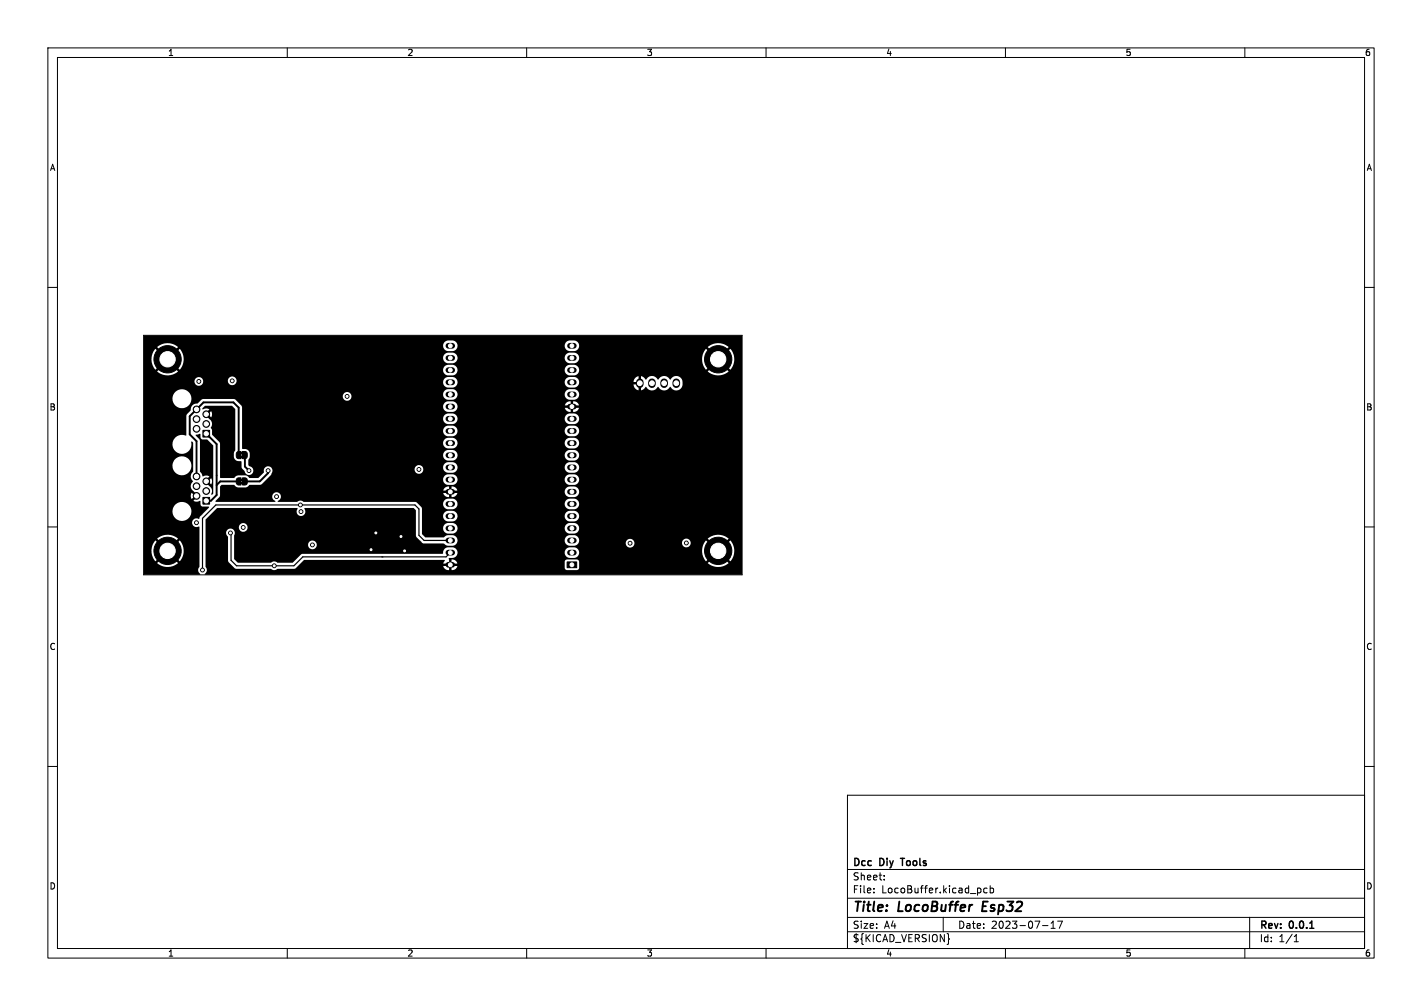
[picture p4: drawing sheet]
<svg xmlns="http://www.w3.org/2000/svg" width="297mm" height="210mm" viewBox="0 0 297 210" stroke-linecap="round" stroke-linejoin="round" font-family="sans-serif">
<g fill="none" stroke="#000" stroke-width=".21">
<path d="M10 10h277v190h-277zM12 12h273v186h-273zM60 10v2M110 10v2M160 10v2M210 10v2M260 10v2M10 60h2M285 60h2M30 70h125v50h-125zM10 110h2M285 110h2"/>
<path d="M10 160h2M285 160h2M177 166h108v32h-108zM60 198v2M110 198v2M160 198v2M177 194.5h108M177 191.5h108M177 187.5h108M177 181.5h108M182.5 186.3v.1M182.5 185.5v.1"/>
<path d="M184.7 183.6v.1M184.7 182.8v.1M197 191.5v3M198.1 195.8l.2 .2-.2 .2M204.8 185.5v.8M206.2 185.5l-.5-.1-.2 .3 .1 .6h.6M206.8 185.5l.4-.1 .3 .3-.1 .6h-.6M206.8 184.9v1.5M210 198v2M217.7 193.2h1.2M219.5 193.8h.9M219.5 192.7l.5-.4v1.5"/>
<path d="M220.9 192.3h1l-.7 1.5M260 198v2M261 191.5v6.5M270.3 196.6h.9M270.3 195.5l.4-.4v1.5"/>
</g>
<path d="M188.1 179.2h.8M273.6 193.8h.8" fill="none" stroke="#000" stroke-width=".3"/>
<path d="M43.1 90.5l2.2 2.2v10.6l-1.3 1.2h-.9M49.9 95v-9.9l-1.2-1.1h-6.2l-2.9 2.9v3.8l1.4 1.4v7.4M51.2 95v2.4l.8 .9M56 98.3v.5l-1.7 1.7h-3.1M49.9 100.5h-3.9l-.7 .7M205.4 188.2l-.3 2h1" fill="none" stroke="#000" stroke-width=".4"/>
<path d="M30 70.1h125l-.1 49.9h-112l-.1-.3a.95 .95 0 0 0 .1-1.4v-7h4.3l.4 .8v5l1.4 1.5 .4 .1 7.3 .1a.98 .98 0 0 0 1.3-.1h3.5l2.1-1.8h29.2l.1 .1-.3 .6 1 .1 .1 .4-1.1 .1v.1l.4 .5 .5 .2h.3v-.6l.1-.1h.4v.7l.6-.1 .5-.3h22.5l.4 .4h2.2l.3-.1 .2-.3v-1.4l-.5-.4-2.3 .1-.3 .3v1.4h-22.5l.1-.4-1.1-.1 .1-.4 1-.1a1.11 1.11 0 0 0-1.2-.8v.7h-.4l-.2-.9 1-.1a1.12 1.12 0 0 0 .9-1.2h22.3l.2 .6 .3 .3a1.82 1.82 0 0 0 1.5 .3 1.12 1.12 0 0 0 1-1.5h25.7l.2 1.1 .7 1.1 1.1-1.2 .4 .3-1.2 1.3a3.4 3.4 0 0 0 4.4 0l-1.2-1.2v-.2l.4-.2 1.1 1.2a3.3 3.3 0 0 0 0-4.4l-1.1 1.2-.4-.2v-.2l1.2-1.2a3.4 3.4 0 0 0-4.4 0l1.2 1.3-.4 .3-1.1-1.2-.7 1.1-.2 1.1h-25.7a1.13 1.13 0 0 0-.9-.7h-1.2l-.4 .1-.4 .5-.1 .4h-22.3a1.1 1.1 0 0 0-1-1h-1.2a1.3 1.3 0 0 0-.9 1.3h-29.4l-2 1.9-3.2-.1a.98 .98 0 0 0-1.3 .1h-7l-.7-.8v-2.9h15.4a.91 .91 0 0 0 1.4 .8 .91 .91 0 0 0 .1-1.6 .91 .91 0 0 0-1.4 .6l-.1 .2h-15.4v-2.1a.91 .91 0 0 0-.5-1.3 .91 .91 0 0 0-1.2 .9h-4.3v-1.2h7v.2a.91 .91 0 0 0 1.5 .5 .91 .91 0 0 0-.2-1.5 .91 .91 0 0 0-1.3 .8h-7v-1.6l2.5-2.5 16.7 .1a1 1 0 0 0 0 1.2 1 1 0 0 0 1.2 .3 1.25 1.25 0 0 0 .3-1.5l22.7-.1 .6 .5v5.3l.1 .4 1.4 1.2 4.3 .1 .3 .2a1.82 1.82 0 0 0 1.5 .2 1.1 1.1 0 0 0 1.1-1.1h22.3l.2 .6 .3 .3a1.82 1.82 0 0 0 1.5 .2l.6-.1 .3-.4h9.9v.2a.91 .91 0 0 0 1 .7 .91 .91 0 0 0 .8-.9h9.9l.1 .1a.91 .91 0 0 0 1.4 .6 .91 .91 0 0 0-.1-1.6 .91 .91 0 0 0-1.4 .9h-9.9v-.2a.91 .91 0 0 0-1-.7 .91 .91 0 0 0-.8 .9h-9.9l.1-.1a1.11 1.11 0 0 0-.9-1.6h-1.2l-.4 .2-.4 .5-.1 .4h-22.3l-.1-.3a1.11 1.11 0 0 0-.9-.8h-1.2l-.7 .5h-3.8l-.8-.7v-1.3h4.4a1.11 1.11 0 0 0 1 1.2h1.2a1.1 1.1 0 0 0 .9-1.2h22.3l.2 .6 .3 .4a1.82 1.82 0 0 0 1.5 .2 1.11 1.11 0 0 0 1.1-1.1 1.11 1.11 0 0 0-1-1.1h-1.2l-.4 .1-.4 .5-.1 .4h-22.3a1.1 1.1 0 0 0-1-1h-1.2l-.4 .1-.4 .5-.1 .4h-4.4v-2.5h4.4a1.11 1.11 0 0 0 1 1.2l1.2-.1a1.1 1.1 0 0 0 .9-1.1h22.3l.2 .6 .3 .3a1.82 1.82 0 0 0 1.5 .3 1.11 1.11 0 0 0 1.1-1.1 1.11 1.11 0 0 0-1-1.2l-1.2 .1-.4 .1-.4 .5-.1 .4h-22.3a1.1 1.1 0 0 0-1-1.1l-1.2 .1-.4 .1-.4 .5-.1 .4h-4.4v-1.6l-.8-.9h5.2v.2a1.12 1.12 0 0 0 1 .9h1.2a1.12 1.12 0 0 0 .9-1.1h22.3v.2a1.12 1.12 0 0 0 1 .9h1.2a1.11 1.11 0 0 0 .9-1.1 1.11 1.11 0 0 0-1-1.1h-1.2l-.4 .2-.4 .4-.1 .5h-22.3a1.1 1.1 0 0 0-1-1.1h-1.2l-.4 .2-.4 .4-.1 .5h-5.2l-.6-.4h-23.3a.98 .98 0 0 0-1.4 0h-3.9l-.1-.2a.95 .95 0 0 0 .5-1.4 .95 .95 0 0 0-1.6 0 .95 .95 0 0 0 .6 1.4l-.1 .2h-12.2l-.2-.2 .9-.9 .1-1.3h47.5l.1 .5h-1l.1 .3 .4 .5 .7 .1v-.7h.4l.1 .7a1.12 1.12 0 0 0 1.2-.9h-.9l-.2-.3h23.5l.2 .6 .3 .3a1.82 1.82 0 0 0 1.5 .3 1.11 1.11 0 0 0 1.1-1.1 1.11 1.11 0 0 0-1-1.1h-1.2l-.4 .1-.4 .5-.1 .4h-23.5l.2-.2h.9a1.11 1.11 0 0 0-1.2-.8v.6l-.1 .1-.4-.1v-.6h-.2a1.1 1.1 0 0 0-1 .8h-46.6v-.8l.3-.4h2.6l.7 .5h1.8l.7-.5h2.4l1.2-1.1h36.8l.2 .6 .3 .3a1.82 1.82 0 0 0 1.5 .2 1.11 1.11 0 0 0 1.1-1.1h22.3l.2 .6 .3 .3a1.82 1.82 0 0 0 1.5 .2 1.11 1.11 0 0 0 1.1-1.1 1.11 1.11 0 0 0-1-1.1h-1.2l-.4 .2-.4 .5-.1 .4h-22.3a1.1 1.1 0 0 0-1-1.1h-1.2l-.4 .2-.4 .5-.1 .4h-36.8l.9-1 .3-.7v-.4h29.7a.91 .91 0 0 0 1.1 .9 .91 .91 0 0 0 .6-1.4h4.2l.2 .6 .3 .4a1.82 1.82 0 0 0 1.5 .2 1.1 1.1 0 0 0 1.1-1.2h22.3l.2 .6 .3 .4a1.82 1.82 0 0 0 1.5 .2 1.11 1.11 0 0 0 1.1-1.1 1.11 1.11 0 0 0-1-1.1h-1.2l-.4 .1-.4 .5-.1 .4h-22.3a1.1 1.1 0 0 0-1-1h-1.2l-.4 .1-.4 .5-.1 .4h-4.2a.91 .91 0 0 0-1-.4 .91 .91 0 0 0-.7 .9h-29.7l-.1-.1a.95 .95 0 0 0-1.2-.5 .95 .95 0 0 0-.5 1.2l-1.2 1.2h-1.8l-.5-.5-.4-.1-1.6 .1-.7 .5h-2.9l-.1-7.3-1.6-1.7v-1.1l-.3-.5a1.2 1.2 0 0 0-.3-1.7l-.4-.6 .3-.2 .5 .4 .2-.6-.2-.7-.5 .5-.3-.3 .4-.6a1.53 1.53 0 0 0-1.4 0v-.1l.6-.6h5.5l.7 .7v8.6l-.2 .5-.1 .8a1.01 1.01 0 0 0 1 1h.6l.1 1.3 .6 .7a.93 .93 0 0 0 .9 .9 .93 .93 0 0 0 .9-.9 .93 .93 0 0 0-.8-1l-.2-.2v-1.1l.2-.4 .1-.6h40.3a1.11 1.11 0 0 0 1 1.2l1.2-.1a1.1 1.1 0 0 0 .9-1.1h22.3l.2 .6 .3 .3a1.82 1.82 0 0 0 1.5 .3 1.11 1.11 0 0 0 1.1-1.1 1.11 1.11 0 0 0-1-1.2l-1.2 .1-.4 .1-.4 .5-.1 .4h-22.3a1.1 1.1 0 0 0-1-1.1l-1.2 .1-.4 .1-.4 .5-.1 .4h-40.3v-.3a1.01 1.01 0 0 0-1-1h-.6v-1.2h41.9a1.11 1.11 0 0 0 1 1.1h1.2a1.1 1.1 0 0 0 .9-1.1h22.3l.2 .6 .3 .3a1.82 1.82 0 0 0 1.5 .2 1.11 1.11 0 0 0 1.1-1.1 1.11 1.11 0 0 0-1-1.1h-1.2l-.4 .2-.4 .4-.1 .5h-22.3a1.1 1.1 0 0 0-1-1.1h-1.2l-.4 .2-.4 .4-.1 .5h-41.9v-2.6h41.9a1.11 1.11 0 0 0 1 1.2h1.2a1.12 1.12 0 0 0 .9-1.2h22.3l.2 .6 .3 .3a1.82 1.82 0 0 0 1.5 .3 1.11 1.11 0 0 0 1.1-1.1 1.11 1.11 0 0 0-1-1.1h-1.2l-.4 .1-.4 .5-.1 .4h-22.3a1.1 1.1 0 0 0-1-1h-1.2l-.4 .1-.4 .5-.1 .4h-41.9v-2.5h41.9a1.11 1.11 0 0 0 1 1.1h1.2a1.1 1.1 0 0 0 .9-1.1h22.3l.2 .6 .3 .3a1.82 1.82 0 0 0 1.5 .2 1.11 1.11 0 0 0 1.1-1.1 1.11 1.11 0 0 0-1-1.1h-1.2l-.4 .2-.4 .5-.1 .4h-22.3a1.1 1.1 0 0 0-1-1.1h-1.2l-.4 .2-.4 .5-.1 .4h-41.9l-.1-2.6h42a1.11 1.11 0 0 0 1 1.2h1.2a1.11 1.11 0 0 0 .8-1.4h23.4l.1 .5h-1l.1 .3 .4 .5 .7 .1v-.7h.4l.1 .7h.2a1.1 1.1 0 0 0 1-.9h-1.1l.1-.4 1-.1-.4-.6-.8-.2v.6l-.4 .1-.1-.7a1.12 1.12 0 0 0-1.2 .8h-22.5l-.4-.6a1.82 1.82 0 0 0-1.5-.2 1.11 1.11 0 0 0-1.1 1h-42l-1.3-1.3-.4-.2h-6.3l-.5 .2-.8 .8a1.27 1.27 0 0 0-1.4 1.4l-.9 1v4.2a2.02 2.02 0 0 0-2.8 1.5 2.02 2.02 0 0 0 2.1 2.4 2.02 2.02 0 0 0 1.8-2.6l.3 .2v6.1a1.32 1.32 0 0 0 0 2 1.23 1.23 0 0 0 .1 2l.5 .6-.3 .2-.6-.4-.2 .6 .2 .7 .5-.5 .4 .3-.5 .6a1.54 1.54 0 0 0 1.4 0l.1 .7 .2 .4h1.4l.2 .2-1.9 1.9-.2 .5a.96 .96 0 0 0-1.5 .8 .96 .96 0 0 0 1.5 .8l.1 8.4-.2 .3a1.1 1.1 0 0 0 .3 1.3l-11.7 .1-.1-5h1.6l.2 1.1 .7 1.1 1.1-1.2h.2l.2 .4-1.2 1.2a3.4 3.4 0 0 0 4.4 0l-1.2-1.2v-.2l.4-.2 1.1 1.2a3.3 3.3 0 0 0 0-4.4l-1.1 1.2-.4-.2v-.2l1.2-1.2a3.4 3.4 0 0 0-4.4 0l1.2 1.2-.2 .4h-.2l-1.1-1.2-.7 1.1-.2 1.1h-1.6v-8.2h6a1.98 1.98 0 0 0 2.9 1.7 1.98 1.98 0 0 0 .2-3.4 1.98 1.98 0 0 0-3.1 1.4v.3h-6v-9.6h6a1.98 1.98 0 0 0 2.9 1.8 1.98 1.98 0 0 0 .2-3.4 1.98 1.98 0 0 0-3.1 1.4v.2h-6v-14h6a1.98 1.98 0 0 0 2.2 2 1.98 1.98 0 0 0 1.7-2.5h31.7v.2a.91 .91 0 0 0 1.2 .7 .91 .91 0 0 0 .5-1.3h19.2l.2 .6 .3 .3a1.82 1.82 0 0 0 1.5 .3 1.1 1.1 0 0 0 1.1-1.2h22.3l.2 .6 .3 .3a1.82 1.82 0 0 0 1.5 .3 1.11 1.11 0 0 0 1.1-1.1 1.11 1.11 0 0 0-1-1.2l-1.2 .1-.4 .1-.4 .5-.1 .4h-22.3a1.1 1.1 0 0 0-1-1.1l-1.2 .1-.4 .1-.4 .5-.1 .4h-19.2a.91 .91 0 0 0-1-.4 .91 .91 0 0 0-.7 .8h-31.7a1.98 1.98 0 0 0-2.2-1.4 1.98 1.98 0 0 0-1.7 1.9h-6v-3.6h10.6v.2a.91 .91 0 0 0 1.1 .7 .91 .91 0 0 0 .7-1h5.2v.2a.91 .91 0 0 0 .9 .7 .91 .91 0 0 0 .9-.6h43.1v.2a1.12 1.12 0 0 0 1 .9h1.2a1.1 1.1 0 0 0 .9-1.1h22.3v.2a1.12 1.12 0 0 0 1 .9l1.4-.1 .6-.5h11.4l.3 .7 .8 .5v-1h.4l.1 1 .6-.3 .4-.5a1.43 1.43 0 0 0 2.5 0 1.43 1.43 0 0 0 2.6 0 1.39 1.39 0 0 0 1.7 .7 1.39 1.39 0 0 0 .9-1.7 1.36 1.36 0 0 0-1.1-1.2 1.36 1.36 0 0 0-1.5 .8 1.44 1.44 0 0 0-2.6 0 1.44 1.44 0 0 0-2.5 0l-.4-.5-.6-.3v1h-.5v-1l-.2 .1a1.3 1.3 0 0 0-.9 1.1l.8 .1v.4l-12.2 .1v-.2a1.11 1.11 0 0 0-.9-1.4h-1.2l-.4 .2-.4 .4-.1 .5h-22.3v-.2a1.13 1.13 0 0 0-1-.9h-1.2l-.4 .2-.4 .4-.1 .5h-43.1a.91 .91 0 0 0-.8-1.2 .91 .91 0 0 0-1 .9l-5.2-.1a.91 .91 0 0 0-1-.7 .91 .91 0 0 0-.8 .9h-10.6v-4.6h1.6l.2 1.1 .7 1.1 1.1-1.2h.2l.2 .4-1.2 1.2a3.4 3.4 0 0 0 4.4 0l-.3-.4h55.6a1.11 1.11 0 0 0 1 1.2h1.2a1.1 1.1 0 0 0 .9-1.2h22.3l.2 .6 .3 .3a1.82 1.82 0 0 0 1.5 .3 1.11 1.11 0 0 0 1.1-1.1 1.11 1.11 0 0 0-1-1.1h-1.2l-.4 .1-.4 .5-.1 .4h-22.3v-.1a1.13 1.13 0 0 0-1-.9h-1.2l-.4 .1-.4 .5-.1 .4h-55.6l-.9-.9 .4-.3 1.1 1.2a3.3 3.3 0 0 0 .8-2.5h54.2l.1 .2a1.11 1.11 0 0 0 .9 .9h1.2a1.12 1.12 0 0 0 .9-1.1h22.3l.2 .6 .3 .3a1.82 1.82 0 0 0 1.5 .2l.7-.3 .3-.5h25.7l.2 1.1 .7 1.1 1.1-1.2 .4 .3-1.2 1.3a3.4 3.4 0 0 0 4.4 0l-1.2-1.2v-.2l.4-.2 1.1 1.2a3.3 3.3 0 0 0 0-4.4l-1.1 1.2-.4-.2v-.2l1.2-1.2a3.4 3.4 0 0 0-4.4 0l1.2 1.3-.4 .3-1.1-1.2-.7 1.1-.2 1.1h-25.7l.1-.4a1.11 1.11 0 0 0-1-1h-1.2l-.4 .2-.4 .5-.1 .4h-22.3l-.2-.5-.4-.5-1.4-.1a1.11 1.11 0 0 0-1.1 1.1h-54.2l-.2-1.1-.6-.8-1.1 1.2h-.2l-.2-.3 1.2-1.3-.5-.3h55.8l.1 .2a1.11 1.11 0 0 0 .9 1h1.2a1.12 1.12 0 0 0 .9-1.2h22.3l.2 .6 .3 .4a1.82 1.82 0 0 0 1.5 .2 1.11 1.11 0 0 0 1.1-1.1 1.11 1.11 0 0 0-1-1.1h-1.2l-.4 .1-.4 .5-.1 .4h-22.3l-.2-.5-.4-.4-1.4-.1a1.11 1.11 0 0 0-1.1 1l-55.9-.1a3.4 3.4 0 0 0-3.8 .4l1.2 1.2-.2 .4h-.2l-1.1-1.2-.7 1.1-.2 1.1h-1.6zM40.9 90.8l.9-.2 .2 1 .3 .1 1 .1 1.2 1.2v10l-.2 .3-.2-.1a1.4 1.4 0 0 0-.4-1.7l-.4-.6 .3-.2 .5 .4 .2-.6-.2-.7-.5 .5-.3-.3 .4-.5a1.5 1.5 0 0 0-1.4-.1l-.5-1-.1-6.5-.8-1zM50.3 95.2h.4v.4h-.4zM50.3 94.4h.4v.4h-.4zM50.3 100.7h.4v.4h-.4zM50.3 99.9h.4v.4h-.4z" fill="#000"/>
<g fill="#000" stroke="#000" stroke-width=".21">
<path d="M42.4 89.8h1.4v1.4h-1.4zM49.5 94.4l.8-.1v1.5l-.5-.1-.4-.2-.1-.8zM50.6 94.3h.6l.4 .2v.9l-.2 .3-.8 .1zM50.6 99.8h.6l.4 .2v.9l-.2 .3h-.8zM42.4 103.8h1.4v1.4h-1.4zM49.5 99.9l.8-.1v1.4h-.5l-.4-.2-.1-.8zM118.5 117.3h2v1.2h-2z"/>
<circle cx="35" cy="75" r="2.85"/>
<circle cx="41.5" cy="79.6" r=".4"/>
<circle cx="48.5" cy="79.5" r=".4"/>
<circle cx="150" cy="75" r="2.85"/>
<circle cx="41" cy="87.5" r=".7"/>
<circle cx="41" cy="99.5" r=".7"/>
<circle cx="41" cy="85.5" r=".7"/>
<circle cx="41" cy="89.5" r=".7"/>
<circle cx="43.1" cy="88.5" r=".7"/>
<circle cx="43.1" cy="86.5" r=".7"/>
<circle cx="52" cy="98.3" r=".4"/>
<circle cx="56" cy="98.3" r=".4"/>
<circle cx="72.5" cy="82.8" r=".4"/>
<circle cx="87.5" cy="98" r=".4"/>
<circle cx="35" cy="115" r="2.85"/>
<circle cx="41" cy="109.1" r=".4"/>
<circle cx="41" cy="101.5" r=".7"/>
<circle cx="41" cy="103.5" r=".7"/>
<circle cx="42.3" cy="119" r=".4"/>
<circle cx="43.1" cy="102.5" r=".7"/>
<circle cx="43.1" cy="100.5" r=".7"/>
<circle cx="48.1" cy="111.3" r=".4"/>
<circle cx="50.8" cy="110.1" r=".4"/>
<circle cx="57.3" cy="118.1" r=".4"/>
<circle cx="57.8" cy="103.7" r=".4"/>
<circle cx="62.7" cy="105.4" r=".4"/>
<circle cx="62.9" cy="106.8" r=".4"/>
<circle cx="65.2" cy="113.8" r=".4"/>
<circle cx="77.5" cy="114.8" r=".4"/>
<circle cx="78.5" cy="111.2" r=".4"/>
<circle cx="83.8" cy="112" r=".4"/>
<circle cx="84.5" cy="115" r=".4"/>
<circle cx="131.6" cy="113.4" r=".4"/>
<circle cx="143.3" cy="113.4" r=".4"/>
<circle cx="150" cy="115" r="2.85"/>
</g>
<g fill="none" stroke="#000" stroke-width="1.2">
<path d="M93.7 79.8h.7M93.7 77.3h.7M93.7 74.7h.8M93.7 72.2h.8M119.1 79.8h.7M119.1 77.3h.7M119.1 74.7h.7M119.1 72.2h.7M93.7 97.6h.7M93.7 95h.7M93.7 92.5h.7M93.7 90h.7"/>
<path d="M93.7 87.4h.7M93.7 84.9h.7M93.7 82.3h.7M119.1 97.6h.7M119.1 95h.7M119.1 92.5h.7M119.1 90h.7M119.1 87.4h.7M119.1 84.9h.7M119.1 82.3h.7M93.7 115.4h.7M93.7 112.8h.7"/>
<path d="M93.7 110.3h.7M93.7 107.7h.7M93.7 105.2h.7M93.7 102.7h.7M93.7 100.1h.7M93.7 117.9h.7M119.1 115.4h.7M119.1 112.8h.7M119.1 110.3h.7M119.1 107.7h.7M119.1 105.2h.7M119.1 102.7h.7"/>
<path d="M119.1 100.1h.7"/>
</g>
<path d="M133.6 79.8v.4M136.2 79.8v.4M138.7 79.8v.4M141.2 79.8v.4" fill="none" stroke="#000" stroke-width="1.6"/>
<path d="M48.1 111.3l.2 .1v5.6l1.1 1.1h12l1.9-1.9h29.9l.9-.8M94.1 112.8h-5.5l-1.1-1v-5.6l-.8-.8h-41.6l-2.8 2.8v10.8" fill="none" stroke="#000" stroke-width=".25"/>
<g fill="#fff" stroke="#fff" stroke-width=".21">
<circle cx="77.5" cy="114.7" r=".2"/>
<circle cx="78.5" cy="111.3" r=".2"/>
<circle cx="83.7" cy="112" r=".2"/>
<circle cx="84.5" cy="115" r=".2"/>
<circle cx="65.2" cy="113.7" r=".2"/>
<circle cx="87.5" cy="98" r=".2"/>
<circle cx="41" cy="109.1" r=".2"/>
<circle cx="50.8" cy="110.1" r=".2"/>
<circle cx="131.6" cy="113.4" r=".2"/>
<circle cx="57.8" cy="103.7" r=".2"/>
<circle cx="41.5" cy="79.6" r=".2"/>
<circle cx="62.9" cy="106.8" r=".2"/>
<circle cx="143.4" cy="113.3" r=".2"/>
<circle cx="42.3" cy="119" r=".2"/>
<circle cx="62.7" cy="105.4" r=".2"/>
<circle cx="57.3" cy="118.1" r=".2"/>
<circle cx="48.1" cy="111.3" r=".2"/>
<circle cx="72.5" cy="82.7" r=".2"/>
<circle cx="48.5" cy="79.5" r=".2"/>
<circle cx="56" cy="98.3" r=".2"/>
<circle cx="52" cy="98.3" r=".2"/>
<circle cx="38" cy="83.2" r="1.72"/>
<circle cx="38" cy="92.8" r="1.72"/>
<circle cx="43.1" cy="90.5" r=".44"/>
<circle cx="41" cy="89.5" r=".44"/>
<circle cx="43.1" cy="88.5" r=".44"/>
<circle cx="41" cy="87.5" r=".44"/>
<circle cx="43.1" cy="86.5" r=".44"/>
<circle cx="41" cy="85.5" r=".44"/>
<circle cx="38" cy="97.2" r="1.72"/>
<circle cx="38" cy="106.8" r="1.72"/>
<circle cx="43.1" cy="104.5" r=".45"/>
<circle cx="41" cy="103.5" r=".45"/>
<circle cx="43.1" cy="102.5" r=".45"/>
<circle cx="41" cy="101.5" r=".45"/>
<circle cx="43.1" cy="100.5" r=".45"/>
<circle cx="41" cy="99.5" r=".45"/>
<circle cx="35" cy="75" r="1.6"/>
<circle cx="35" cy="115" r="1.6"/>
<circle cx="150" cy="115" r="1.6"/>
<circle cx="150" cy="75" r="1.6"/>
<circle cx="119.5" cy="117.9" r=".4"/>
<circle cx="119.5" cy="115.4" r=".4"/>
<circle cx="119.5" cy="112.8" r=".4"/>
<circle cx="119.5" cy="110.3" r=".4"/>
<circle cx="119.5" cy="107.7" r=".4"/>
<circle cx="119.5" cy="105.2" r=".4"/>
<circle cx="119.5" cy="102.7" r=".4"/>
<circle cx="119.5" cy="100.1" r=".4"/>
<circle cx="119.5" cy="97.6" r=".4"/>
<circle cx="119.5" cy="95" r=".4"/>
<circle cx="119.5" cy="92.5" r=".4"/>
<circle cx="119.5" cy="90" r=".4"/>
<circle cx="119.5" cy="87.4" r=".4"/>
<circle cx="119.5" cy="84.9" r=".4"/>
<circle cx="119.5" cy="82.3" r=".4"/>
<circle cx="119.5" cy="79.8" r=".4"/>
<circle cx="119.5" cy="77.3" r=".4"/>
<circle cx="119.5" cy="74.7" r=".4"/>
<circle cx="119.5" cy="72.2" r=".4"/>
<circle cx="94.1" cy="72.2" r=".4"/>
<circle cx="94.1" cy="74.7" r=".4"/>
<circle cx="94.1" cy="77.3" r=".4"/>
<circle cx="94.1" cy="79.8" r=".4"/>
<circle cx="94.1" cy="82.3" r=".4"/>
<circle cx="94.1" cy="84.9" r=".4"/>
<circle cx="94.1" cy="87.4" r=".4"/>
<circle cx="94.1" cy="90" r=".4"/>
<circle cx="94.1" cy="92.5" r=".4"/>
<circle cx="94.1" cy="95" r=".4"/>
<circle cx="94.1" cy="97.6" r=".4"/>
<circle cx="94.1" cy="100.1" r=".4"/>
<circle cx="94.1" cy="102.7" r=".4"/>
<circle cx="94.1" cy="105.2" r=".4"/>
<circle cx="94.1" cy="107.7" r=".4"/>
<circle cx="94.1" cy="110.3" r=".4"/>
<circle cx="94.1" cy="112.8" r=".4"/>
<circle cx="94.1" cy="115.4" r=".4"/>
<circle cx="94.1" cy="117.9" r=".4"/>
<circle cx="133.6" cy="80" r=".5"/>
<circle cx="136.2" cy="80" r=".5"/>
<circle cx="138.7" cy="80" r=".5"/>
<circle cx="141.3" cy="80" r=".5"/>
</g>
<g font-size="2.8">
<text x="178" y="190.9">Title:</text>
<text x="187.7" y="190.9">LocoBuffer</text>
<text x="206" y="190.9">Esp32</text>
</g>
<g font-size="2.1">
<text x="178" y="184">Sheet:</text>
<text x="178" y="181.2">Dcc</text>
<text x="183.8" y="181.2">Diy</text>
<text x="188.9" y="181.2">Tools</text>
<text x="178" y="186.7">File:</text>
<text x="184.1" y="186.7">LocoBuffer.kicad_pcb</text>
<text x="178" y="196.9">${KICAD_VERSION}</text>
<text x="178" y="194.1">Size:</text>
<text x="184.7" y="194.1">A4</text>
<text x="200" y="194.1">Date:</text>
<text x="207" y="194.1">2023-07-17</text>
<text x="263" y="194.3">Rev:</text>
<text x="263" y="196.9">Id:</text>
<text x="267.1" y="196.9">1/1</text>
<text x="269.4" y="194.3">0.0.1</text>
</g>
<g font-size="1.8">
<text x="35" y="11.9">1</text>
<text x="85" y="11.9">2</text>
<text x="135" y="11.9">3</text>
<text x="185" y="11.9">4</text>
<text x="235" y="11.9">5</text>
<text x="285" y="11.9">6</text>
<text x="10.3" y="35.9">A</text>
<text x="285.4" y="35.9">A</text>
<text x="10.3" y="85.9">B</text>
<text x="285.3" y="85.9">B</text>
<text x="10.3" y="135.9">C</text>
<text x="285.3" y="135.9">C</text>
<text x="10.3" y="185.9">D</text>
<text x="285.3" y="185.9">D</text>
<text x="35" y="199.9">1</text>
<text x="85" y="199.9">2</text>
<text x="135" y="199.9">3</text>
<text x="185" y="199.9">4</text>
<text x="235" y="199.9">5</text>
<text x="285" y="199.9">6</text>
</g>
</svg>
